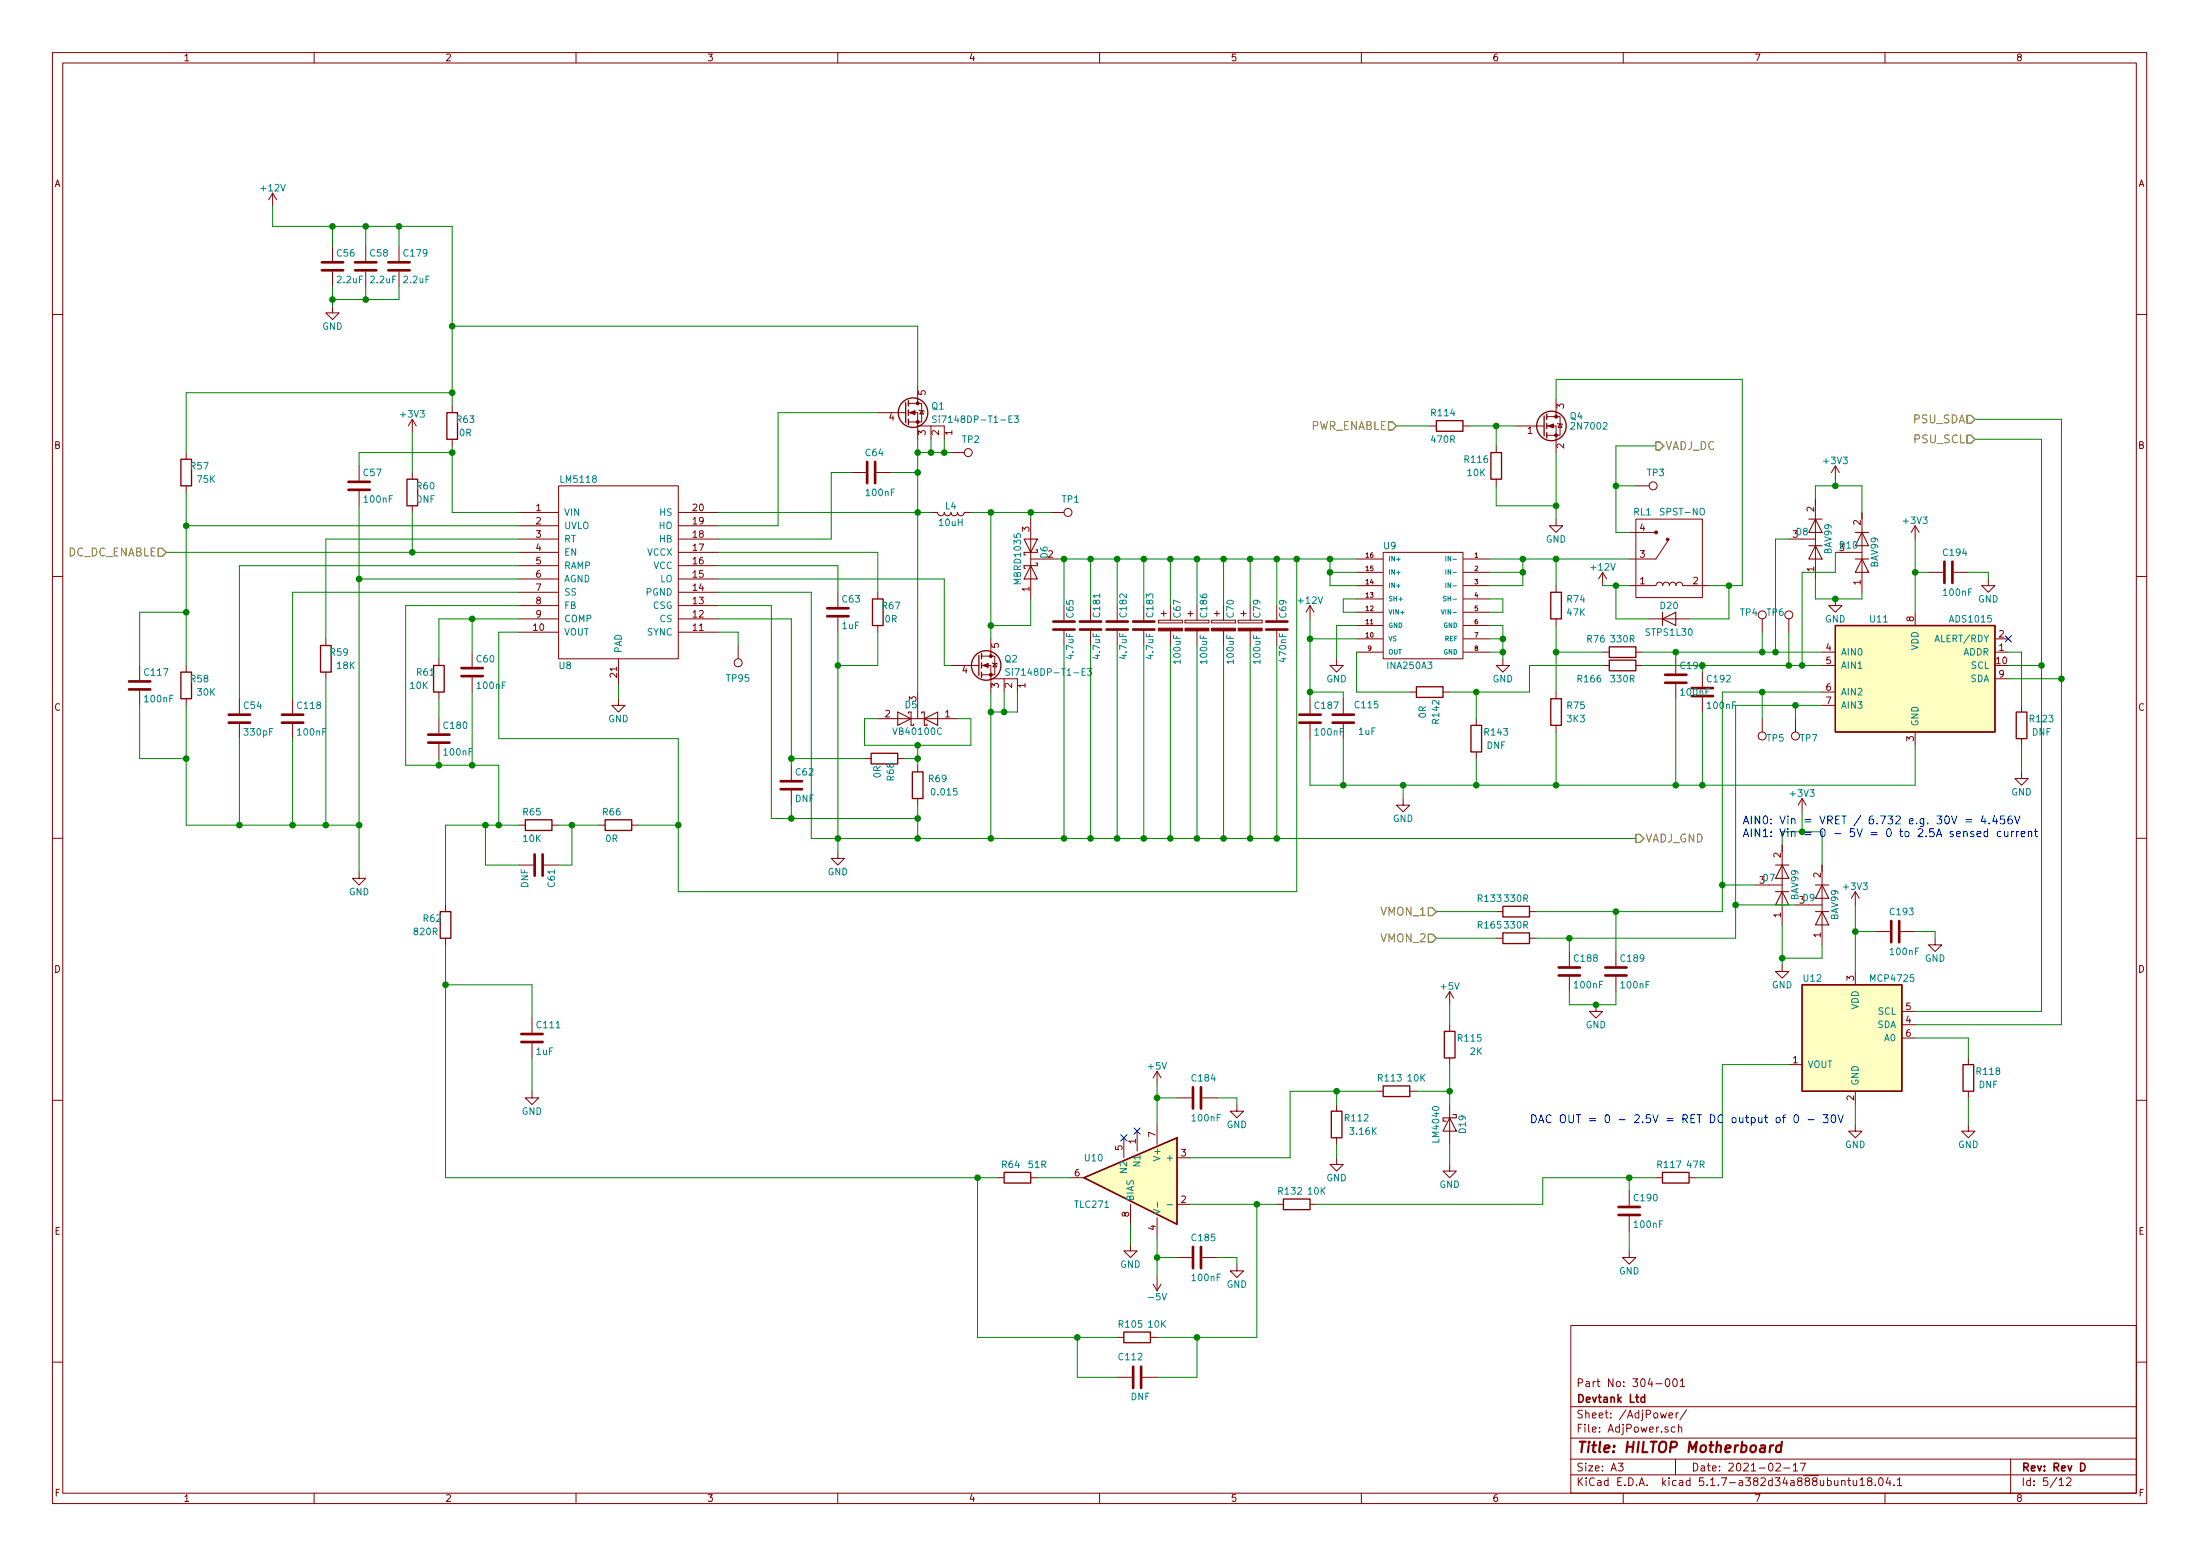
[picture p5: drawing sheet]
<svg xmlns="http://www.w3.org/2000/svg" width="420mm" height="297mm" viewBox="0 0 420 297" stroke-linecap="round" stroke-linejoin="round" font-family="sans-serif">
<g fill="none" stroke="#840000" stroke-width=".19">
<path d="M10 10h400v277h-400zM12 12h396v273.1h-396zM60 10v2M110 10v2M160 10v2M210 10v2M260 10v2M310 10v2M360 10v2M52.1 36.9l-.8 1.2M52.1 36.9v2.5M52.1 36.9l.7 1.2"/>
<path d="M63.5 58.5v1.2h1.3l-1.3 1.3-1.3-1.3h1.3M63.5 47v2.8M63.5 51.9v2.7M69.8 47v2.8M69.8 51.9v2.7M76.2 47v2.8M76.2 51.9v2.7M10 60h2M86.4 77.5v1.3M167.6 78.8h5.4M173.5 78.8h1.8v5.1M173.5 77h1.8"/>
<path d="M175.3 77h.7v3.6h-2.5M175.3 73.7v3.3M175.5 78.3l1 .2M176 78.4l.4 .6h-.8zM295.4 79.5h1.8M297.2 79.5h.7v3.6h-2.5M297.2 76.2v3.3M408 60h2M35.6 86.4v1.3M35.6 92.7v1.3M68.6 88.9v2.8M68.6 93.8v2.8"/>
<path d="M78.7 80l-.7 1.3M78.7 80v2.6M78.7 90.2v1.3M78.7 96.6v1.2M78.7 80l.8 1.3M86.4 83.9v1.2M99.1 97.8h7.6M106.7 92.7h22.8v33.1h-22.8zM129.5 97.8h7.7M162.6 90.2h2.8M167.4 90.2h2.8M175.3 81.3h5v2.6"/>
<path d="M177.8 97.8h1.3a.63 .63 0 0 0 .6 .7 .63 .63 0 0 0 .6-.7 .63 .63 0 0 0 .7 .7 .63 .63 0 0 0 .6-.7 .63 .63 0 0 0 .6 .7 .63 .63 0 0 0 .7-.7 .63 .63 0 0 0 .6 .7 .63 .63 0 0 0 .6-.7h1.3M177.8 81.3v2.6M181.6 86.4h2.5M196.8 99.1v15.2M200.7 97.8h2.5M273 81.3h1.3M279.4 81.3h1.3M285.7 85.1v1.3M285.7 91.5v1.2M289.6 81.3h5.3M295.4 81.3h1.8v5.1M297.2 99.1v1.3h1.2l-1.2 1.2-1.3-1.2h1.3"/>
<path d="M297.4 80.8l1 .3M297.9 80.9l.4 .7h-.7zM312.4 99.1h12.7v15h-12.7zM312.4 92.7h2.6M346.7 95.3v15.2M350.5 88.9l-.7 1.3M350.5 88.9v2.6M350.5 88.9l.8 1.3M355.6 97.8v15.3M10 110h2M99.1 102.9h7.6M99.1 105.4h7.6"/>
<path d="M99.1 118.1h7.6M99.1 115.6h7.6M99.1 113.1h7.6M99.1 110.5h7.6M99.1 108h7.6M99.1 100.4h7.6M129.5 102.9h7.7M129.5 105.4h7.7M129.5 118.1h7.7M129.5 115.6h7.7M129.5 113.1h7.7M129.5 110.5h7.7"/>
<path d="M129.5 108h7.7M129.5 100.4h7.7M160 113.1v2.8M160 117.9v2.8M167.6 113.1v1.2M167.6 119.4v1.3M196.8 106.7h5.1M208.3 115.6v2.8M213.4 115.6v2.8M218.4 115.6v2.8M221.2 118.4v.5zM221.2 118.9h4.6z"/>
<path d="M221.2 118.4h4.6zM221.7 117.1h1.1M222.2 116.6v1M223.5 115.6v2.8M225.8 118.4v.5zM226.3 118.4v.5zM226.3 118.9h4.6zM226.3 118.4h4.6zM226.8 117.1h1M227.3 116.6v1M228.6 115.6v2.8M230.9 118.4v.5z"/>
<path d="M231.4 118.4v.5zM231.4 118.9h4.6zM231.4 118.4h4.6zM231.9 117.1h1M232.4 116.6v1M233.7 115.6v2.8M236 118.4v.5zM236.5 118.4v.5zM236.5 118.9h4.5zM236.5 118.4h4.5zM237 117.1h1M237.5 116.6v1"/>
<path d="M238.8 115.6v2.8M241 118.4v.5zM250.2 115.6v2.5M250.2 115.6l-.8 1.3M250.2 115.6l.8 1.3M259.1 109.3h5M259.1 106.7h5M259.1 119.4h5M259.1 116.9h5M259.1 114.3h5M259.1 111.8h5M264.2 105.4h15.2v20.4h-15.2z"/>
<path d="M279.5 109.3h5M279.5 106.7h5M279.5 119.4h5M279.5 116.9h5M279.5 114.3h5M279.5 111.8h5M297.2 111.8v1.3M297.2 118.1v1.3M306.1 109.3l-.8 1.2M306.1 109.3v2.5M306.1 109.3l.7 1.2M311.1 111.8h5.1"/>
<path d="M311.1 101.6h5.1M315 118.1h7.6M316.3 111.8a.63 .63 0 0 1 .6-.7 .63 .63 0 0 1 .7 .7 .63 .63 0 0 1 .6-.7 .63 .63 0 0 1 .6 .7 .63 .63 0 0 1 .7-.7 .63 .63 0 0 1 .6 .7 .63 .63 0 0 1 .6-.7 .63 .63 0 0 1 .7 .7M318.8 102.9l-2.6 3.8h-5.1M321.3 111.8h5.1M336.5 118.1v2.6M341.6 118.1v2.6M341.6 102.9h5.1M350.5 114.3v1.3h1.3l-1.3 1.3-1.3-1.3h1.3M350.5 105.4h5.1M365.8 100.4l-.8 1.2M365.8 100.4v2.5"/>
<path d="M365.8 116.9v2.5M365.8 100.4l.7 1.2M368.3 109.3h2.8M373.1 109.3h2.8M379.7 110.5v1.3h1.3l-1.3 1.3-1.2-1.3h1.2M408 110h2M26.7 127v2.8M26.7 131.9v2.8M35.6 127v1.3M35.6 133.4v1.3M45.7 133.4v2.8M45.7 138.2v2.8"/>
<path d="M55.9 133.4v2.8M55.9 138.2v2.8M62.2 122v1.2M62.2 128.3v1.3M83.8 125.8v1.2M83.8 132.1v1.3M83.8 137.2v2.8M90.2 124.5v2.8M90.2 129.3v2.8M99.1 120.7h7.6M118.1 133.4v1.3h1.3l-1.3 1.2-1.3-1.2h1.3M118.1 125.8v5"/>
<path d="M129.5 120.7h7.7M141 123.2v2.6M167.6 137.2h15.3M175.3 132.1v5.1M181.6 127h5.3M187.5 127h1.7v5.1M187.5 125.3h1.7M189.2 129.6h5.1v2.5M189.2 125.3h.8v3.5h-2.5M189.2 122v3.3M189.5 126.5l1 .3M190 126.7l.4 .6h-.8z"/>
<path d="M191.8 129.6v2.5M203.2 120.4v2.8M208.3 120.4v2.8M213.4 120.4v2.8M218.4 120.4v2.8M223.5 120.4v2.8M228.6 120.4v2.8M233.7 120.4v2.8M238.8 120.4v2.8M243.8 120.4v2.8M250.2 133.4v2.8M250.2 138.2v2.8"/>
<path d="M255.3 125.8v1.2h1.2l-1.2 1.3-1.3-1.3h1.3M256.5 133.4v2.8M256.5 138.2v2.8M259.1 124.5h5M259.1 122h5M269.2 132.1h1.3M275.6 132.1h1.3M279.5 124.5h5M279.5 122h5M281.9 137.2v1.3M287 125.8v1.2h1.3l-1.3 1.3-1.3-1.3h1.3M297.2 132.1v1.3"/>
<path d="M297.2 138.5v1.2M306.1 127h1.2M306.1 124.5h1.2M312.4 127h1.3M312.4 124.5h1.3M320 125.8v2.8M320 130.6v2.8M325.1 128.3v2.8M325.1 133.1v2.8M336.5 137.2v2.5M342.9 137.2v2.5M348 127h2.5"/>
<path d="M348 132.1h2.5M348 124.5h2.5M348 134.7h2.5M365.8 139.7v2.6M381 124.5h2.5M381 122h2.5M381 129.6h2.5M386.1 134.7v1.2M83.8 142v2.8M99.1 157.5h1.2M105.4 157.5h1.3M114.3 157.5h1.3"/>
<path d="M120.6 157.5h1.3M151.1 146.1v2.8M151.1 150.9v2.8M165.1 144.8h1.3M171.4 144.8h1.3M175.3 146.1v1.3M175.3 152.4v1.3M268 152.4v1.3h1.2l-1.2 1.3-1.3-1.3h1.3M281.9 143.5v1.3M344.2 152.4l-.8 1.3M344.2 152.4v2.6M344.2 152.4l.7 1.3"/>
<path d="M386.1 147.4v1.2h1.2l-1.2 1.3-1.3-1.3h1.3M386.1 141v1.3M10 160h2M68.6 166.4v1.3h1.2l-1.2 1.2-1.3-1.2h1.3M85.1 172.8v1.2M85.1 179.1v1.3M99.1 165.1h2.8M103.9 165.1h2.8M160 162.6v1.3h1.3l-1.3 1.2-1.3-1.2h1.3M285.7 179.1h1.3M285.7 174h1.3M292.1 179.1h1.3"/>
<path d="M292.1 174h1.3M335.3 168.9h5.1M340.4 161.3v15.3M342.9 172.8h5.1M348 165.1v15.3M354.3 170.2v2.6M354.3 170.2l-.7 1.3M354.3 170.2l.8 1.3M358.1 177.8h2.8M363 177.8h2.8M369.6 179.1v1.3h1.2l-1.2 1.2-1.3-1.2h1.3M408 160h2"/>
<path d="M101.6 194.3v2.8M101.6 199.2v2.8M276.9 189.3l-.8 1.2M276.9 189.3v2.5M276.9 195.6v1.3M276.9 189.3l.7 1.2M299.7 181.6v2.8M299.7 186.5v2.8M304.8 191.8v1.3h1.3l-1.3 1.2-1.3-1.2h1.3M308.6 181.6v2.8M308.6 186.5v2.8M340.4 184.2v1.3h1.2l-1.2 1.2-1.3-1.2h1.3"/>
<path d="M354.3 185.5v2.5M363.2 195.6h2.6M363.2 193.1h2.6M363.2 198.2h2.6M10 210h2M101.6 208.3v1.3h1.3l-1.3 1.3-1.3-1.3h1.3M214.6 217.2v3.8M217.2 215.9v3.8M221 204.5v2.5M221 214.7v3.8M221 204.5l-.8 1.3M221 204.5l.7 1.3"/>
<path d="M224.8 209.6h2.8M229.6 209.6h2.8M236.2 210.9v1.2h1.3l-1.3 1.3-1.3-1.3h1.3M255.3 210.9v1.2M255.3 217.2v1.3M262.9 208.3h1.3M269.2 208.3h1.3M276.9 202v1.2M276.9 210.9v7.6M341.6 203.2h2.6M354.3 214.7v1.2h1.3l-1.3 1.3-1.2-1.3h1.2M354.3 208.3v2.6"/>
<path d="M375.9 214.7v1.2h1.3l-1.3 1.3-1.3-1.3h1.3M375.9 202v1.2M375.9 208.3v1.3M408 210h2M190.5 224.8h1.3M196.8 224.8h1.3M204.5 224.8h2.5M215.9 237.5v1.3h1.3l-1.3 1.3-1.3-1.3h1.3M215.9 229.9v3.8M221 232.4v3.9M224.8 229.9h2.5M224.8 221h2.5"/>
<path d="M243.8 229.9h1.3M250.2 229.9h1.3M255.3 221v1.3h1.2l-1.2 1.3-1.3-1.3h1.3M276.9 222.3v1.3h1.2l-1.2 1.2-1.3-1.2h1.3M311.1 238.8v1.3h1.3l-1.3 1.2-1.2-1.2h1.2M311.1 227.4v2.8M311.1 232.2v2.8M316.2 224.8h1.3M322.6 224.8h1.2M213.4 255.3h1.2M219.7 255.3h1.3M220.2 245.1l.8 1.3"/>
<path d="M221 243.9v2.5M221.7 245.1l-.7 1.3M224.8 240.1h2.8M229.6 240.1h2.8M236.2 241.3v1.3h1.3l-1.3 1.3-1.3-1.3h1.3M300 253h108v32.1h-108zM10 260h2M213.4 262.9h2.8M218.2 262.9h2.8M300 278.5h108M300 274.5h108M300 268.5h108"/>
<path d="M309 279.3h1l-.5 .6 .4 .1v.7l-.2 .1-.7-.1M316.3 264.1h1.1M318.3 263.3l.1-.1a.8 .8 0 0 1 .5 .8 .8 .8 0 0 1-.5 .7 .97 .97 0 0 1-.1-1.4zM318.7 270.2l.8-.1-.1-.3-.4-.1-.3 .2 .1 .7h.6M319.6 263.4l.2-.2a.81 .81 0 0 1 .6 .6 .81 .81 0 0 1-.3 .8l-.1 .1a.79 .79 0 0 1-.4-1.3zM319.9 272.5l-.4-.1-.3 .3 .1 .6 .2 .1 .4-.1M320 278.5v3M320.1 269.7v1M320.5 272.5h.1a.37 .37 0 0 1 .6 .1v.8M320.5 269.7l-.3 .1-.1 .2M320.5 271.9v1.5M320.9 263.6l.4-.4v1.5"/>
<path d="M320.9 264.7h.8M322.1 269.1l-1.3 2M339.2 279.5l.6-.2 .2 .4-.9 1.1h.9M342.5 279.7l.4-.4v1.5M343.8 279.3h1l-.6 1.5M384 278.5v6.6M408 260h2M60 285.1v1.9M110 285.1v1.9M160 285.1v1.9M210 285.1v1.9M260 285.1v1.9"/>
<path d="M300 281.5h108M310 285.1v1.9M340.7 280.2h1.1M342.5 280.8h.8M351.7 282.7h.1a.37 .37 0 0 1 .6 .1v.8M351.7 282.6v1M352.9 282.6h.5M353.1 282.1v1.3l.3 .2M353.9 282.6v.8a.39 .39 0 0 0 .7 .1M354.6 282.6v1M355.2 282.5l.5-.4v1.5M355.2 283.6h.9"/>
<path d="M356.9 282.7l-.3-.2 .1-.2 .2-.2 .5 .1 .1 .2-.1 .2-.5 .1-.3 .3 .1 .5 .2 .1h.3l.3-.3v-.3l-.3-.3M358.1 283.5v.1M358.9 282.3l.2-.2a.81 .81 0 0 1 .6 .6 .81 .81 0 0 1-.3 .8l-.1 .1a.79 .79 0 0 1-.4-1.3zM360 285.1v1.9M360.6 282l-.4 1.1h.9M360.9 282.6v1M361.7 283.5v.1M362.4 282.5l.4-.4v1.5M362.4 283.6h.8M393.2 282.5l.5-.4v1.5M393.2 283.6h.9M394.7 282.3l.5-.2 .3 .4-.9 1.1h.9"/>
<circle cx="184.9" cy="86.4" r=".76"/>
<circle cx="204" cy="97.8" r=".76"/>
<circle cx="315.7" cy="92.7" r=".76"/>
<circle cx="336.6" cy="117.4" r=".76"/>
<circle cx="341.6" cy="117.4" r=".76"/>
<circle cx="141" cy="126.5" r=".76"/>
<circle cx="336.6" cy="140.5" r=".76"/>
<circle cx="342.9" cy="140.5" r=".76"/>
</g>
<path d="M314.1 266.8l-.4-.1-.3 .3 .1 .6h.6M314.1 266.2v1.5M397.4 279.3a.76 .76 0 0 1 .8 .8 .76 .76 0 0 1-.8 .7z" fill="none" stroke="#840000" stroke-width=".3"/>
<path d="M338.1 275.9l-.2 1.3M338.7 275.9l-.4 .1-.2 .3M340.2 276a.68 .68 0 0 0-1 .3l-.1 .5 .2 .3 .2 .1 .6-.1M340.3 275.2l-.2 2" fill="none" stroke="#840000" stroke-width=".41"/>
<g fill="none" stroke="#840000" stroke-width=".25">
<path d="M85.3 78.8h2.1v5.1h-2.1zM173 76.9v3.8M173.5 76.5v1M173.5 78.3v1M294.9 79.4v3.8M295.4 79v1M34.5 87.7h2.1v5h-2.1zM77.7 91.5h2.1v5.1h-2.1zM173.5 80v1.1M274.3 80.3h5.1v2h-5.1zM284.7 86.4h2.1v5.1h-2.1zM295.4 80.8v1"/>
<path d="M295.4 82.6v1M166.6 114.3h2.1v5.1h-2.1zM296.2 113.1h2v5h-2zM350.5 119.4h30.5v20.3h-30.5zM34.5 128.3h2.1v5.1h-2.1zM61.2 123.2h2v5.1h-2zM82.8 127h2v5.1h-2zM186.9 125.1v3.8M187.5 124.8v1M187.5 126.5v1M187.5 128.3v1M270.5 131.1h5.1v2h-5.1z"/>
<path d="M280.9 138.5h2.1v5h-2.1zM296.2 133.4h2v5.1h-2zM307.3 126h5.1v2.1h-5.1zM307.3 123.5h5.1v2h-5.1zM385.1 135.9h2v5.1h-2zM100.3 156.5h5.1v2h-5.1zM115.6 156.5h5v2h-5zM166.4 143.8h5v2h-5zM174.2 147.4h2.1v5h-2.1zM84.1 174h2v5.1h-2zM287 178.1h5.1v2h-5.1zM287 173h5.1v2h-5.1z"/>
<path d="M275.8 196.9h2.1v5.1h-2.1zM344.2 188h19v20.3h-19zM254.3 212.1h2v5.1h-2zM264.2 207.3h5v2h-5zM374.9 203.2h2v5.1h-2zM191.8 223.8h5v2h-5zM207 224.8l17.8-7.6v16.5zM245.1 228.9h5.1v2h-5.1zM317.5 223.8h5.1v2h-5.1zM214.6 254.3h5.1v2h-5.1z"/>
<circle cx="174.4" cy="78.8" r="2.82"/>
<circle cx="296.3" cy="81.3" r="2.82"/>
<circle cx="188.3" cy="127" r="2.82"/>
</g>
<g fill="none" stroke="#840000" stroke-width=".51">
<path d="M61.5 51.6h4M61.5 50.1h4M67.8 51.6h4.1M67.8 50.1h4.1M74.2 51.6h4M74.2 50.1h4M66.5 93.5h4.1M66.5 92h4.1M165.6 88.2v4M167.1 88.2v4M158 117.6h4.1M158 116.1h4.1"/>
<path d="M201.2 118.7h4M206.2 118.7h4.1M211.3 118.7h4.1M216.4 118.7h4.1M241.8 118.7h4.1M371.3 107.2v4.1M372.9 107.2v4.1M24.6 131.6h4.1M24.6 130.1h4.1M43.7 138h4.1M43.7 136.4h4.1M53.8 138h4.1"/>
<path d="M53.8 136.4h4.1M88.1 129.1h4.1M88.1 127.5h4.1M201.2 120.2h4M206.2 120.2h4.1M211.3 120.2h4.1M216.4 120.2h4.1M241.8 120.2h4.1M248.2 138h4M248.2 136.4h4M254.5 138h4.1M254.5 136.4h4.1"/>
<path d="M318 130.3h4.1M318 128.8h4.1M323.1 132.9h4.1M323.1 131.4h4.1M81.8 141.8h4.1M81.8 140.2h4.1M149.1 150.7h4.1M149.1 149.1h4.1M102.1 163.1v4.1M103.6 163.1v4.1M361.2 175.8v4.1M362.7 175.8v4.1"/>
<path d="M99.6 198.9h4M99.6 197.4h4M297.7 186.2h4.1M297.7 184.7h4.1M306.6 186.2h4M306.6 184.7h4M227.8 207.6v4M229.4 207.6v4M227.8 238v4.1M229.4 238v4.1M309.1 231.9h4.1M309.1 230.4h4.1"/>
<path d="M216.4 260.9v4.1M217.9 260.9v4.1"/>
</g>
<g fill="#840000" stroke="#840000" stroke-width=".19">
<path d="M173.7 78.8l1.1-.4v.8z"/>
<path d="M187.7 127l1-.3v.7z"/>
<path d="M231.4 119.9h4.6v.5h-4.6z"/>
<path d="M226.3 119.9h4.6v.5h-4.6z"/>
<path d="M221.2 119.9h4.6v.5h-4.6z"/>
<path d="M236.5 119.9h4.5v.5h-4.5z"/>
<path d="M295.7 81.3l1-.4v.8z"/>
<circle cx="175.3" cy="80.6" r=".28"/>
<circle cx="175.3" cy="77" r=".28"/>
<circle cx="189.2" cy="128.8" r=".28"/>
<circle cx="189.2" cy="125.3" r=".28"/>
<circle cx="297.2" cy="83.1" r=".28"/>
<circle cx="297.2" cy="79.5" r=".28"/>
<circle cx="318.5" cy="103" r=".23"/>
<circle cx="316.3" cy="101.6" r=".28"/>
</g>
<g fill="none" stroke="#008484" stroke-width=".19">
<path d="M178.8 79.5l-.5-.1-.1 .1v.4l.5 .2 .1 .3-.2 .3-.5-.1M193.7 79.4h.8l-.4 .5 .3 .1v.5l-.1 .2-.6-.2M275.2 116.4l.3 .9 .3-.9M276.1 106.2v.9M276.1 108.7v.9M276.1 111.3v.9M276.2 113.9h-.5a.35 .35 0 0 0 .4 .5v.3h-.4M344.7 101.4l-.3-.3 .3-.3h.2l.3 .3-.1 .2-.5 .2-.2 .1v.3l.3 .2h.3l.2-.2v-.3l-.3-.2M192.8 127.7l-.5-.1-.2 .2v.3l.6 .3 .1 .3-.2 .2h-.5M207.7 127.6h.8l-.5 .5 .4 .2v.5l-.2 .1-.5-.1M338 166.9h.9l-.6 1.3M346.4 171.3l-.2 .2-.4-.1-.1-.1 .1-.5 .4-.1 .2 .3-.1 .8-.5 .2"/>
<path d="M220.3 230.9l1.2 .4-1.2 .4M221.1 229.5v1M222.9 230h1"/>
</g>
<g fill="none" stroke="#840000" stroke-width=".2">
<path d="M345.4 99.1h2.6M346.7 99.1l1.3 2.5h-2.6zM195.6 102.9h2.5l-1.3 2.5zM196.8 108l1.3 2.5h-2.5zM197.9 107.5h.2v.5h-2.5v.5h.2M197.9 104.9h.2v.5h-2.5v.6h.2M317.5 118.1l2.5-1.2v2.5zM317.5 116.9v2.5M345.4 104.2h2.6M346.7 104.2l1.3 2.5h-2.6zM354.3 106.7h2.6M354.3 101.6h2.6"/>
<path d="M355.6 106.7l1.3 2.6h-2.6zM355.6 101.6l1.3 2.6h-2.6zM171.4 135.9l2.6 1.3-2.6 1.3zM173.5 136.2v-.3h.5v2.6h.5v-.3M176 136.2v-.3h.5v2.6h.5v-.3M176.5 137.2l2.6-1.3v2.6zM339.1 170.2h2.5M339.1 165.1h2.5M340.4 170.2l1.2 2.6h-2.5zM340.4 165.1l1.2 2.6h-2.5zM346.7 174h2.5M346.7 168.9h2.5"/>
<path d="M348 174l1.2 2.6h-2.5zM348 168.9l1.2 2.6h-2.5zM276.9 213.4l1.2 2.5h-2.5zM277.5 212.8h.6v.6h-2.5v.6h.6"/>
</g>
<g fill="#ffffc2" stroke="#ffffc2" stroke-width=".19">
<path d="M344.2 188h19v20.3h-19z"/>
<path d="M350.5 119.4h30.5v20.3h-30.5z"/>
<path d="M207 224.8l17.8-7.6v16.5z"/>
</g>
<g fill="none" stroke="#008400" stroke-width=".19">
<path d="M52.1 39.4v3.8h34.3v34.3M63.5 43.2v3.8M63.5 54.6v3.9M69.8 43.2v3.8M69.8 54.6v2.6M76.2 43.2v3.8M76.2 54.6v2.6h-12.7M86.4 75h-50.8v11.4M86.4 62.3h88.9v11.4M167.6 78.8h-19v21.6h-11.4M297.2 76.2v-3.8h35.5v39.4h-6.3M35.6 94v33"/>
<path d="M68.6 96.6v69.8M78.7 82.6v7.6M78.7 97.8v7.6M86.4 85.1v12.7h12.7M86.4 86.4h-17.8v2.5M137.2 97.8h40.6M162.6 90.2h-3.9v12.7h-21.5M170.2 90.2h5.1M175.3 83.9v48.2M175.3 86.4h6.3M177.8 83.9v2.5M180.3 83.9v2.5"/>
<path d="M185.4 97.8h15.3M189.2 97.8v24.2M196.8 97.8v1.3M266.7 81.3h6.3M280.7 81.3h8.9M285.7 81.3v3.8M285.7 92.7v3.9h11.5M297.2 86.4v12.7M308.6 92.7h3.8M316.2 85.1h-7.6v16.5h2.5M346.7 95.3v-2.6h8.9v5.1M350.5 91.5v1.2"/>
<path d="M377.2 80h16.5v115.6h-27.9M377.2 83.9h12.7v109.2h-24.1M31.7 105.4h67.4M35.6 116.9h-8.9v10.1M35.6 100.4h63.5M68.6 110.5h30.5M90.2 118.1v6.4M99.1 118.1h-15.3v7.7M99.1 115.6h-21.6v30.5h17.7v11.4M99.1 102.9h-36.9v19.1M99.1 108h-53.4v25.4M99.1 113.1h-43.2v20.3"/>
<path d="M137.2 113.1h17.7v47h157.5M137.2 110.5h43.1v16.5h1.3M137.2 118.1h13.9v28M137.2 108h22.8v5.1M137.2 115.6h10.1v40.6h28M137.2 105.4h30.4v7.7M196.8 114.3v5.1h-7.6M201.9 106.7h57.2M203.2 106.7v8.9M208.3 106.7v8.9M213.4 106.7v8.9M218.4 106.7v8.9"/>
<path d="M223.5 106.7v8.9M228.6 106.7v8.9M233.7 106.7v8.9M238.8 106.7v8.9M243.8 106.7v8.9M247.6 106.7v63.5h-118.1v-29.2h-34.3v-20.3h3.9M250.2 118.1v15.3M254 109.3h5.1M254 106.7v5.1h5.1M259.1 119.4h-3.8v6.4M259.1 114.3h-2.6v2.6h2.6M284.5 106.7h26.6"/>
<path d="M284.5 109.3h6.3M284.5 119.4h2.5v6.4M284.5 114.3h2.5v2.6h-2.5M290.8 106.7v5.1h-6.3M297.2 106.7v5.1M297.2 119.4v12.7M306.1 111.8h5M308.6 111.8v6.3h6.4M330.2 111.8v6.3h-7.6M341.6 102.9h-2.5v21.6M346.7 110.5v3.8h8.9v-1.2M350.5 105.4v3.9h-6.3v17.7"/>
<path d="M365.8 109.3h2.5M365.8 102.9v14M375.9 109.3h3.8v1.2M26.7 134.7v10.1h8.9M35.6 134.7v22.8h33M62.2 129.6v27.9M83.8 133.4v3.8M90.2 132.1v14M118.1 130.8v2.6M137.2 120.7h3.8v2.5M160 120.7v41.9M167.6 120.7v6.3h-7.6"/>
<path d="M167.6 137.2h-2.5v5.1h20.3v-5.1h-2.5M189.2 132.1v28M191.8 132.1v3.8M194.3 132.1v3.8h-5.1M203.2 123.2v36.9M208.3 123.2v36.9M213.4 123.2v36.9M218.4 123.2v36.9M223.5 123.2v36.9M228.6 123.2v36.9M233.7 123.2v36.9M238.8 123.2v36.9"/>
<path d="M243.8 123.2v36.9M250.2 122h8.9M250.2 132.1h6.3v1.3M259.1 124.5v7.6h10.1M281.9 132.1v5.1M284.5 122h2.5M284.5 124.5h2.5M297.2 139.7v10.2M297.2 124.5h8.9M306.1 127h-14v5.1h-15.2M313.7 127h34.3M313.7 124.5h34.3"/>
<path d="M320 124.5v1.3M320 133.4v16.5M325.1 135.9v14M336.5 120.7v3.8M336.5 132.1v5.1M341.6 120.7v6.3M342.9 134.7v2.5M348 132.1h-19.1v41.9h-35.5M348 134.7h-16.5v44.4h-38.1M383.5 127h6.4M383.5 124.5h2.6v10.2M383.5 129.6h10.2"/>
<path d="M45.7 141v16.5M55.9 141v16.5M83.8 144.8v1.3M92.7 157.5v7.6h6.4M99.1 157.5h-14v15.3M106.7 157.5h7.6M109.2 157.5v7.6h-2.5M121.9 157.5h7.6M151.1 153.7v2.5M151.1 144.8h14M172.7 144.8h2.6M175.3 142.3v3.8"/>
<path d="M175.3 153.7v6.4M250.2 141v8.9h115.6v-7.6M256.5 141v8.9M268 149.9v2.5M281.9 144.8v5.1M344.2 155v3.8M386.1 142.3v5.1M274.3 174h11.4M274.3 179.1h11.4M299.7 179.1v2.5M308.6 174v7.6M328.9 168.9h6.4"/>
<path d="M331.5 172.8h11.4M340.4 161.3v-2.5h7.6v6.3M340.4 176.6v7.6M354.3 177.8h3.8M354.3 172.8v12.7M365.8 177.8h3.8v1.3M85.1 180.4v44.4h105.4M85.1 188h16.5v6.3M276.9 191.8v3.8M299.7 189.3v2.5h8.9v-2.5M348 180.4v2.5h-7.6M365.8 198.2h10.1v3.8"/>
<path d="M101.6 202v6.3M221 209.6h3.8M221 207v7.7M232.4 209.6h3.8v1.3M255.3 208.3v2.6M255.3 218.5v2.5M262.9 208.3h-16.5v12.7h-19.1M270.5 208.3h6.4M276.9 203.2v7.7M276.9 218.5v3.8M341.6 203.2h-12.7v21.6h-5.1M354.3 210.9v3.8"/>
<path d="M375.9 209.6v5.1M186.7 224.8v30.5h26.7M198.1 224.8h6.4M215.9 233.7v3.8M221 236.3v7.6M227.3 229.9h16.5M240 229.9v25.4h-19M311.1 224.8v2.6M311.1 235v3.8M316.2 224.8h-21.6v5.1h-43.1M205.7 255.3v7.6h7.7M221 240.1h3.8"/>
<path d="M228.6 255.3v7.6h-7.6M232.4 240.1h3.8v1.2"/>
</g>
<path d="M375.7 79.3h.7l.8 .7-.8 .8h-.7zM265.2 80.6h.7l.8 .7-.8 .8h-.7zM316.2 84.4h.8l.8 .7-.8 .8h-.8zM375.7 83.1h.7l.8 .8-.8 .7h-.7zM30.2 104.7h.8l.7 .7-.7 .8h-.8zM312.4 159.3h.8l.7 .8-.7 .7h-.8zM272.8 173.3h.8l.7 .7-.7 .8h-.8zM272.8 178.3h.8l.7 .8-.7 .8h-.8z" fill="none" stroke="#848400" stroke-width=".25"/>
<g fill="none" stroke="#0000c2" stroke-width=".19">
<path d="M375.4 156.5h1.2M375.4 156.9h1.2M376.9 158.8l-.3-.1-.2 .2v.2l.5 .2v.4h-.5M377.6 159.2l.7-.1-.1-.3-.4-.1-.2 .2v.8h.6M378.7 155.7l-.3 1.1h.9M379.1 156.3v1M379.6 158.8l-.4-.1-.3 .3v.4l.1 .3h.6M379.6 158.2v1.5M379.9 157.1v.2M380.9 155.7l-.3 1.1h.9M381.3 156.3v1M382.1 158.8l-.4-.1-.3 .3v.4l.2 .3h.5"/>
<path d="M382.8 155.8h-.7l-.1 .7 .2-.2 .5 .1 .2 .2-.1 .5-.2 .2h-.4l-.2-.2M382.8 158.7v.8a.37 .37 0 0 0 .3 .2 .37 .37 0 0 0 .4-.1M383.5 158.7v1M384.2 155.8a.59 .59 0 0 0-.7 .6v.6l.1 .2 .4 .1 .3-.2v-.5l-.1-.2-.5-.1-.2 .3M384.2 158.7v1M384.6 158.7l-.4 .3M384.8 155.8l.5 1.5 .5-1.5M385.1 158.7v1M385.6 158.7l-.3 .1-.2 .2M386 159.2l.7-.1v-.3l-.5-.1-.2 .2 .1 .8h.6M387.4 158.8h.1a.37 .37 0 0 1 .5 .1v.8M387.4 158.7v1"/>
<path d="M388.5 158.7h.6M388.7 158.2v1.3l.4 .2M339.3 213.4l.2-.1 .4 .1 .1 .6-.1 .3h-.4l-.2-.1zM340.4 213.3h.6M341 212.8l-.4 .2v1.3M342.7 212.9l.3-.1a.81 .81 0 0 1 .5 .8 .81 .81 0 0 1-.5 .7l-.3-.1-.1-.4zM345.3 213.8h1.2M348.2 212.8h.9l-.5 .6 .5 .1v.7l-.3 .1h-.4l-.2-.1M349.9 212.9l.2-.1a.81 .81 0 0 1 .5 .8 .81 .81 0 0 1-.5 .7l-.2-.1-.2-.4zM351 212.8l.5 1.5 .5-1.5"/>
</g>
<g fill="#008400" stroke="#008400" stroke-width=".25">
<circle cx="297.2" cy="149.9" r=".51"/>
<circle cx="175.3" cy="144.8" r=".51"/>
<circle cx="268" cy="149.9" r=".51"/>
<circle cx="393.7" cy="129.6" r=".51"/>
<circle cx="389.9" cy="127" r=".51"/>
<circle cx="320" cy="124.5" r=".51"/>
<circle cx="297.2" cy="124.5" r=".51"/>
<circle cx="297.2" cy="106.7" r=".51"/>
<circle cx="86.4" cy="62.3" r=".51"/>
<circle cx="175.3" cy="90.2" r=".51"/>
<circle cx="151.1" cy="156.2" r=".51"/>
<circle cx="175.3" cy="156.2" r=".51"/>
<circle cx="151.1" cy="144.8" r=".51"/>
<circle cx="238.8" cy="106.7" r=".51"/>
<circle cx="320" cy="149.9" r=".51"/>
<circle cx="129.5" cy="157.5" r=".51"/>
<circle cx="247.7" cy="106.7" r=".51"/>
<circle cx="203.2" cy="106.7" r=".51"/>
<circle cx="203.2" cy="160.1" r=".51"/>
<circle cx="189.2" cy="160.1" r=".51"/>
<circle cx="218.4" cy="106.7" r=".51"/>
<circle cx="218.4" cy="160.1" r=".51"/>
<circle cx="308.6" cy="174" r=".51"/>
<circle cx="299.7" cy="179.1" r=".51"/>
<circle cx="304.8" cy="191.8" r=".51"/>
<circle cx="325.1" cy="127" r=".51"/>
<circle cx="325.1" cy="149.9" r=".51"/>
<circle cx="69.8" cy="43.2" r=".51"/>
<circle cx="86.4" cy="86.4" r=".51"/>
<circle cx="68.6" cy="110.5" r=".51"/>
<circle cx="90.2" cy="118.1" r=".51"/>
<circle cx="83.8" cy="146.1" r=".51"/>
<circle cx="68.6" cy="157.5" r=".51"/>
<circle cx="92.7" cy="157.5" r=".51"/>
<circle cx="109.2" cy="157.5" r=".51"/>
<circle cx="95.3" cy="157.5" r=".51"/>
<circle cx="90.2" cy="146.1" r=".51"/>
<circle cx="160" cy="127" r=".51"/>
<circle cx="62.2" cy="157.5" r=".51"/>
<circle cx="55.9" cy="157.5" r=".51"/>
<circle cx="175.3" cy="160.1" r=".51"/>
<circle cx="63.5" cy="43.2" r=".51"/>
<circle cx="63.5" cy="57.2" r=".51"/>
<circle cx="86.4" cy="75" r=".51"/>
<circle cx="35.6" cy="100.4" r=".51"/>
<circle cx="45.7" cy="157.5" r=".51"/>
<circle cx="35.6" cy="116.9" r=".51"/>
<circle cx="35.6" cy="144.8" r=".51"/>
<circle cx="189.2" cy="97.8" r=".51"/>
<circle cx="189.2" cy="119.4" r=".51"/>
<circle cx="160" cy="160.1" r=".51"/>
<circle cx="175.3" cy="97.8" r=".51"/>
<circle cx="175.3" cy="142.3" r=".51"/>
<circle cx="243.8" cy="160.1" r=".51"/>
<circle cx="285.7" cy="81.3" r=".51"/>
<circle cx="180.3" cy="86.4" r=".51"/>
<circle cx="189.2" cy="135.9" r=".51"/>
<circle cx="191.8" cy="135.9" r=".51"/>
<circle cx="76.2" cy="43.2" r=".51"/>
<circle cx="69.9" cy="57.2" r=".51"/>
<circle cx="208.3" cy="160.1" r=".51"/>
<circle cx="213.4" cy="160.1" r=".51"/>
<circle cx="213.4" cy="106.7" r=".51"/>
<circle cx="208.3" cy="106.7" r=".51"/>
<circle cx="223.5" cy="106.7" r=".51"/>
<circle cx="228.6" cy="106.7" r=".51"/>
<circle cx="243.8" cy="106.7" r=".51"/>
<circle cx="223.5" cy="160.1" r=".51"/>
<circle cx="228.6" cy="160.1" r=".51"/>
<circle cx="177.8" cy="86.4" r=".51"/>
<circle cx="78.7" cy="105.4" r=".51"/>
<circle cx="350.5" cy="114.3" r=".51"/>
<circle cx="339.1" cy="124.5" r=".51"/>
<circle cx="344.2" cy="127" r=".51"/>
<circle cx="350.5" cy="92.7" r=".51"/>
<circle cx="281.9" cy="149.9" r=".51"/>
<circle cx="281.9" cy="132.1" r=".51"/>
<circle cx="328.9" cy="168.9" r=".51"/>
<circle cx="331.5" cy="172.8" r=".51"/>
<circle cx="340.4" cy="182.9" r=".51"/>
<circle cx="238.8" cy="160.1" r=".51"/>
<circle cx="233.7" cy="106.7" r=".51"/>
<circle cx="233.7" cy="160.1" r=".51"/>
<circle cx="221" cy="240.1" r=".51"/>
<circle cx="297.2" cy="96.6" r=".51"/>
<circle cx="308.6" cy="111.8" r=".51"/>
<circle cx="330.2" cy="111.8" r=".51"/>
<circle cx="290.8" cy="106.7" r=".51"/>
<circle cx="290.8" cy="109.3" r=".51"/>
<circle cx="254" cy="106.7" r=".51"/>
<circle cx="254" cy="109.3" r=".51"/>
<circle cx="287" cy="124.5" r=".51"/>
<circle cx="287" cy="122" r=".51"/>
<circle cx="250.2" cy="122" r=".51"/>
<circle cx="250.2" cy="132.1" r=".51"/>
<circle cx="256.5" cy="149.9" r=".51"/>
<circle cx="221" cy="209.6" r=".51"/>
<circle cx="342.9" cy="134.7" r=".51"/>
<circle cx="240" cy="229.9" r=".51"/>
<circle cx="175.3" cy="86.4" r=".51"/>
<circle cx="336.5" cy="132.1" r=".51"/>
<circle cx="341.6" cy="127" r=".51"/>
<circle cx="336.5" cy="124.5" r=".51"/>
<circle cx="308.6" cy="92.7" r=".51"/>
<circle cx="196.9" cy="97.8" r=".51"/>
<circle cx="311.1" cy="224.8" r=".51"/>
<circle cx="228.6" cy="255.3" r=".51"/>
<circle cx="205.7" cy="255.3" r=".51"/>
<circle cx="365.8" cy="109.3" r=".51"/>
<circle cx="354.3" cy="177.8" r=".51"/>
<circle cx="85.1" cy="188" r=".51"/>
<circle cx="186.7" cy="224.8" r=".51"/>
<circle cx="255.3" cy="208.3" r=".51"/>
<circle cx="276.9" cy="208.3" r=".51"/>
</g>
<path d="M382.9 121.3l1.2 1.3M384.1 121.3l-1.2 1.3M214 216.6l1.2 1.2M215.2 216.6l-1.2 1.2M216.6 215.3l1.2 1.2M217.8 215.3l-1.2 1.2" fill="none" stroke="#000084" stroke-width=".19"/>
<text font-size="2.8" fill="#840000" x="301" y="277.3">Title: HILTOP Motherboard</text>
<g font-size="2.1" fill="#848400">
<text x="250.1" y="82.1">PWR_ENABLE</text>
<text x="365.4" y="80.8">PSU_SDA</text>
<text x="318" y="85.9">VADJ_DC</text>
<text x="365.6" y="84.6">PSU_SCL</text>
<text x="12.8" y="106.2">DC_DC_ENABLE</text>
<text x="314.2" y="160.8">VADJ_GND</text>
<text x="263.8" y="174.8">VMON_1</text>
<text x="263.8" y="179.9">VMON_2</text>
</g>
<g font-size="2.1" fill="#0000c2">
<text x="332.7" y="157.4">AIN0: Vin = VRET / 6.732 e.g. 30V = 4.456V</text>
<text x="292.1" y="214.4">DAC OUT = 0 - 2.5V = RET DC output of 0 - 30V</text>
</g>
<text font-size="2.1" fill="#008400" x="332.7" y="159.8">AIN1: Vin = 0 - 5V = 0 to 2.5A sensed current</text>
<g font-size="2.1" fill="#840000">
<text x="301" y="267.8">Devtank Ltd</text>
<text x="301" y="264.8">Part No: 304-001</text>
<text x="301" y="273.5">File: AdjPower.sch</text>
<text x="301" y="270.8">Sheet: /AdjPower/</text>
<text x="301" y="280.9">Size: A3</text>
<text x="323" y="280.9">Date: 2021-02-17</text>
<text x="386" y="280.9">Rev: Rev D</text>
<text x="301" y="283.7">KiCad E.D.A. kicad 5.1.7-a382d34a888ubuntu18.04.1</text>
<text x="386" y="283.7">Id: 5/12</text>
</g>
<g font-size="1.8" fill="#840000">
<text x="35" y="11.7">1</text>
<text x="85" y="11.7">2</text>
<text x="135" y="11.7">3</text>
<text x="185" y="11.7">4</text>
<text x="235" y="11.7">5</text>
<text x="285" y="11.7">6</text>
<text x="335" y="11.7">7</text>
<text x="385" y="11.7">8</text>
<text x="10.4" y="35.7">A</text>
<text x="408.4" y="35.7">A</text>
<text x="176.8" y="75.4" transform="rotate(-90 176.8 75.4)">5</text>
<text x="298.7" y="78" transform="rotate(-90 298.7 78)">3</text>
<text x="169.8" y="80.3">4</text>
<text x="176.8" y="83.1" transform="rotate(-90 176.8 83.1)">3</text>
<text x="179.3" y="83.1" transform="rotate(-90 179.3 83.1)">2</text>
<text x="181.9" y="83.1" transform="rotate(-90 181.9 83.1)">1</text>
<text x="291.7" y="82.8">1</text>
<text x="10.4" y="85.7">B</text>
<text x="298.7" y="85.6" transform="rotate(-90 298.7 85.6)">2</text>
<text x="408.4" y="85.7">B</text>
<text x="102.4" y="97.6">1</text>
<text x="102.4" y="100.1">2</text>
<text x="132.4" y="100.1">19</text>
<text x="132.4" y="97.6">20</text>
<text x="196.6" y="101.5" transform="rotate(-90 196.6 101.5)">3</text>
<text x="313.2" y="101.4">4</text>
<text x="346.5" y="97.7" transform="rotate(-90 346.5 97.7)">2</text>
<text x="355.3" y="100.2" transform="rotate(-90 355.3 100.2)">2</text>
<text x="102.4" y="102.7">3</text>
<text x="102.4" y="105.2">4</text>
<text x="102.4" y="107.7">5</text>
<text x="132.4" y="107.7">16</text>
<text x="132.4" y="105.2">17</text>
<text x="132.4" y="102.7">18</text>
<text x="200.2" y="106.5">2</text>
<text x="313.2" y="106.5">3</text>
<text x="102.4" y="110.3">6</text>
<text x="102.4" y="112.8">7</text>
<text x="132.4" y="112.8">14</text>
<text x="132.4" y="110.3">15</text>
<text x="196.6" y="112.9" transform="rotate(-90 196.6 112.9)">1</text>
<text x="313.2" y="111.5">1</text>
<text x="323.4" y="111.5">2</text>
<text x="346.5" y="109.1" transform="rotate(-90 346.5 109.1)">1</text>
<text x="355.3" y="111.6" transform="rotate(-90 355.3 111.6)">1</text>
<text x="102.4" y="115.4">8</text>
<text x="102.4" y="117.9">9</text>
<text x="132.4" y="117.9">12</text>
<text x="132.4" y="115.4">13</text>
<text x="365.5" y="118.6" transform="rotate(-90 365.5 118.6)">8</text>
<text x="101.9" y="120.4">10</text>
<text x="132.4" y="120.4">11</text>
<text x="190.8" y="123.7" transform="rotate(-90 190.8 123.7)">5</text>
<text x="348.8" y="124.2">4</text>
<text x="381.8" y="124.2">1</text>
<text x="381.8" y="121.7">2</text>
<text x="117.9" y="129.3" transform="rotate(-90 117.9 129.3)">21</text>
<text x="183.8" y="128.6">4</text>
<text x="190.8" y="131.3" transform="rotate(-90 190.8 131.3)">3</text>
<text x="193.3" y="131.3" transform="rotate(-90 193.3 131.3)">2</text>
<text x="195.8" y="131.3" transform="rotate(-90 195.8 131.3)">1</text>
<text x="348.8" y="126.8">5</text>
<text x="348.8" y="131.9">6</text>
<text x="381.3" y="126.8">10</text>
<text x="381.8" y="129.3">9</text>
<text x="10.4" y="135.7">C</text>
<text x="169.1" y="136.9">2</text>
<text x="175" y="133.9" transform="rotate(-90 175 133.9)">3</text>
<text x="180.5" y="136.9">1</text>
<text x="348.8" y="134.4">7</text>
<text x="408.4" y="135.7">C</text>
<text x="365.5" y="141.5" transform="rotate(-90 365.5 141.5)">3</text>
<text x="340.1" y="163.7" transform="rotate(-90 340.1 163.7)">2</text>
<text x="347.7" y="167.5" transform="rotate(-90 347.7 167.5)">2</text>
<text x="340.1" y="175.1" transform="rotate(-90 340.1 175.1)">1</text>
<text x="347.7" y="179" transform="rotate(-90 347.7 179)">1</text>
<text x="10.4" y="185.7">D</text>
<text x="408.4" y="185.7">D</text>
<text x="354.1" y="187.2" transform="rotate(-90 354.1 187.2)">3</text>
<text x="364" y="195.4">4</text>
<text x="364" y="192.8">5</text>
<text x="364" y="197.9">6</text>
<text x="342.4" y="203">1</text>
<text x="354.1" y="210.1" transform="rotate(-90 354.1 210.1)">2</text>
<text x="214.4" y="219.6" transform="rotate(-90 214.4 219.6)">5</text>
<text x="216.9" y="218.3" transform="rotate(-90 216.9 218.3)">1</text>
<text x="220.7" y="217.1" transform="rotate(-90 220.7 217.1)">7</text>
<text x="225.6" y="220.8">3</text>
<text x="205.3" y="224.6">6</text>
<text x="215.6" y="232.3" transform="rotate(-90 215.6 232.3)">8</text>
<text x="225.6" y="229.7">2</text>
<text x="10.4" y="235.7">E</text>
<text x="220.7" y="234.8" transform="rotate(-90 220.7 234.8)">4</text>
<text x="408.4" y="235.7">E</text>
<text x="10.5" y="285.7">F</text>
<text x="35" y="286.7">1</text>
<text x="85" y="286.7">2</text>
<text x="135" y="286.7">3</text>
<text x="185" y="286.7">4</text>
<text x="235" y="286.7">5</text>
<text x="285" y="286.7">6</text>
<text x="335" y="286.7">7</text>
<text x="385" y="286.7">8</text>
<text x="408.5" y="285.7">F</text>
</g>
<g font-size="1.8" fill="#008484">
<text x="50" y="36.5">+12V</text>
<text x="64.4" y="49">C56</text>
<text x="70.8" y="49">C58</text>
<text x="77.2" y="49">C179</text>
<text x="64.5" y="54.1">2.2uF</text>
<text x="70.9" y="54.1">2.2uF</text>
<text x="77.2" y="54.1">2.2uF</text>
<text x="61.5" y="63">GND</text>
<text x="76.7" y="79.7">+3V3</text>
<text x="87.3" y="80.7">R63</text>
<text x="87.8" y="83.3">0R</text>
<text x="178" y="78.2">Q1</text>
<text x="179.6" y="80.7">Si7148DP-T1-E3</text>
<text x="273.5" y="79.5">R114</text>
<text x="299.9" y="80.1">Q4</text>
<text x="300.4" y="82">2N7002</text>
<text x="36.5" y="89.6">R57</text>
<text x="165.4" y="87.1">C64</text>
<text x="183.8" y="84.5">TP2</text>
<text x="273.5" y="84.5">470R</text>
<text x="279.8" y="88.4">R116</text>
<text x="348.4" y="88.6">+3V3</text>
<text x="37.7" y="92.2">75K</text>
<text x="69.5" y="90.9">C57</text>
<text x="69.7" y="96">100nF</text>
<text x="79.5" y="96">DNF</text>
<text x="79.7" y="93.4">R60</text>
<text x="107.3" y="92.2">LM5118</text>
<text x="165.6" y="94.7">100nF</text>
<text x="202.8" y="96">TP1</text>
<text x="280.3" y="90.9">10K</text>
<text x="314.6" y="90.9">TP3</text>
<text x="107.7" y="98.5">VIN</text>
<text x="107.7" y="101">UVLO</text>
<text x="125.9" y="101">HO</text>
<text x="126.1" y="98.5">HS</text>
<text x="179.5" y="100.4">10uH</text>
<text x="180.6" y="97.2">L4</text>
<text x="312" y="98.4">RL1</text>
<text x="317.4" y="98.4">SPST-NO</text>
<text x="363.7" y="100">+3V3</text>
<text x="107.7" y="103.5">RT</text>
<text x="107.7" y="106.1">EN</text>
<text x="123.6" y="106.1">VCCX</text>
<text x="126" y="103.5">HB</text>
<text x="200.1" y="106.6" transform="rotate(-90 200.1 106.6)">D6</text>
<text x="264.3" y="104.9">U9</text>
<text x="295.2" y="103.6">GND</text>
<text x="342.4" y="102.7">3</text>
<text x="349.8" y="105.7" transform="rotate(-90 349.8 105.7)">BAV99</text>
<text x="351.3" y="105.2">3</text>
<text x="351.4" y="104.7">D10</text>
<text x="371.2" y="106.1">C194</text>
<text x="107.7" y="108.6">RAMP</text>
<text x="107.7" y="111.2">AGND</text>
<text x="107.7" y="113.7">SS</text>
<text x="123.4" y="113.7">PGND</text>
<text x="124.8" y="108.6">VCC</text>
<text x="126.1" y="111.2">LO</text>
<text x="195" y="111.3" transform="rotate(-90 195 111.3)">MBRD1035</text>
<text x="304" y="108.9">+12V</text>
<text x="358.7" y="108.3" transform="rotate(-90 358.7 108.3)">BAV99</text>
<text x="371.3" y="113.8">100nF</text>
<text x="107.7" y="116.2">FB</text>
<text x="107.7" y="118.8">COMP</text>
<text x="124.7" y="116.2">CSG</text>
<text x="126.1" y="118.8">CS</text>
<text x="160.9" y="115">C63</text>
<text x="168.6" y="116.3">R67</text>
<text x="169.1" y="118.8">0R</text>
<text x="205" y="117.9" transform="rotate(-90 205 117.9)">C65</text>
<text x="210.1" y="117.7" transform="rotate(-90 210.1 117.7)">C181</text>
<text x="215.2" y="117.7" transform="rotate(-90 215.2 117.7)">C182</text>
<text x="220.3" y="117.7" transform="rotate(-90 220.3 117.7)">C183</text>
<text x="225.5" y="117.8" transform="rotate(-90 225.5 117.8)">C67</text>
<text x="230.6" y="117.7" transform="rotate(-90 230.6 117.7)">C186</text>
<text x="235.6" y="117.8" transform="rotate(-90 235.6 117.8)">C70</text>
<text x="240.7" y="117.8" transform="rotate(-90 240.7 117.8)">C79</text>
<text x="245.7" y="117.9" transform="rotate(-90 245.7 117.9)">C69</text>
<text x="248.1" y="115.3">+12V</text>
<text x="299.4" y="115">R74</text>
<text x="299.4" y="117.6">47K</text>
<text x="317.1" y="116.3">D20</text>
<text x="332.4" y="117.6">TP4</text>
<text x="337.5" y="117.6">TP6</text>
<text x="348.6" y="118.8">GND</text>
<text x="357.2" y="118.8">U11</text>
<text x="372.5" y="118.8">ADS1015</text>
<text x="377.8" y="115">GND</text>
<text x="63.1" y="125.2">R59</text>
<text x="107.7" y="121.3">VOUT</text>
<text x="118.7" y="124.8" transform="rotate(-90 118.7 124.8)">PAD</text>
<text x="123.6" y="121.3">SYNC</text>
<text x="160.9" y="120.1">1uF</text>
<text x="205" y="125.7" transform="rotate(-90 205 125.7)">4.7uF</text>
<text x="210.1" y="125.7" transform="rotate(-90 210.1 125.7)">4.7uF</text>
<text x="215.2" y="125.7" transform="rotate(-90 215.2 125.7)">4.7uF</text>
<text x="220.3" y="125.7" transform="rotate(-90 220.3 125.7)">4.7uF</text>
<text x="303.2" y="122.6">R76</text>
<text x="307.8" y="122.6">330R</text>
<text x="314.5" y="121.4">STPS1L30</text>
<text x="351.5" y="125.1">AIN0</text>
<text x="366.4" y="124.2" transform="rotate(-90 366.4 124.2)">VDD</text>
<text x="369.9" y="122.6">ALERT/RDY</text>
<text x="374.9" y="125.1">ADDR</text>
<text x="27.7" y="129">C117</text>
<text x="36.5" y="130.3">R58</text>
<text x="64.4" y="127.7">18K</text>
<text x="78.4" y="131.5">10K</text>
<text x="79.7" y="129">R61</text>
<text x="91.1" y="126.5">C60</text>
<text x="91.3" y="131.5">100nF</text>
<text x="106.8" y="127.7">U8</text>
<text x="138.8" y="130.1">TP95</text>
<text x="191.9" y="126.5">Q2</text>
<text x="193.5" y="129">Si7148DP-T1-E3</text>
<text x="225.5" y="126.6" transform="rotate(-90 225.5 126.6)">100uF</text>
<text x="230.6" y="126.6" transform="rotate(-90 230.6 126.6)">100uF</text>
<text x="235.6" y="126.6" transform="rotate(-90 235.6 126.6)">100uF</text>
<text x="240.7" y="126.6" transform="rotate(-90 240.7 126.6)">100uF</text>
<text x="245.7" y="126.2" transform="rotate(-90 245.7 126.2)">470nF</text>
<text x="253.3" y="130.3">GND</text>
<text x="265.1" y="127.7">INA250A3</text>
<text x="285.1" y="130.3">GND</text>
<text x="301.4" y="130.3">R166</text>
<text x="307.8" y="130.3">330R</text>
<text x="326.2" y="130.3">C192</text>
<text x="351.5" y="127.7">AIN1</text>
<text x="376.3" y="130.2">SDA</text>
<text x="376.5" y="127.7">SCL</text>
<text x="27.8" y="134.1">100nF</text>
<text x="37.7" y="132.8">30K</text>
<text x="46.6" y="135.3">C54</text>
<text x="56.9" y="135.3">C118</text>
<text x="116.2" y="137.9">GND</text>
<text x="172.9" y="135.2">D5</text>
<text x="251.2" y="135.3">C187</text>
<text x="258.9" y="135.2">C115</text>
<text x="272.3" y="137" transform="rotate(-90 272.3 137)">0R</text>
<text x="299.4" y="135.3">R75</text>
<text x="299.4" y="137.9">3K3</text>
<text x="321.1" y="132.8">100nF</text>
<text x="326.2" y="135.3">100nF</text>
<text x="351.5" y="132.8">AIN2</text>
<text x="351.5" y="135.3">AIN3</text>
<text x="387.8" y="137.9">R123</text>
<text x="46.8" y="140.4">330pF</text>
<text x="57" y="140.4">100nF</text>
<text x="84.9" y="139.2">C180</text>
<text x="170.9" y="140.3">VB40100C</text>
<text x="251.3" y="140.4">100nF</text>
<text x="259.5" y="140.3">1uF</text>
<text x="274.9" y="138" transform="rotate(-90 274.9 138)">R142</text>
<text x="283.6" y="140.4">R143</text>
<text x="283.9" y="143">DNF</text>
<text x="337.5" y="141.6">TP5</text>
<text x="343.8" y="141.6">TP7</text>
<text x="366.4" y="138.7" transform="rotate(-90 366.4 138.7)">GND</text>
<text x="388.1" y="140.4">DNF</text>
<text x="84.9" y="144.2">100nF</text>
<text x="152" y="148">C62</text>
<text x="168.2" y="148.5" transform="rotate(-90 168.2 148.5)">0R</text>
<text x="170.7" y="149" transform="rotate(-90 170.7 149)">R68</text>
<text x="177.4" y="149.3">R69</text>
<text x="100" y="155.7">R65</text>
<text x="115.2" y="155.7">R66</text>
<text x="151.9" y="153.1">DNF</text>
<text x="178.1" y="151.9">0.015</text>
<text x="342.1" y="152.1">+3V3</text>
<text x="384.1" y="151.9">GND</text>
<text x="100" y="160.7">10K</text>
<text x="115.7" y="160.7">0R</text>
<text x="266" y="156.9">GND</text>
<text x="158.1" y="167.1">GND</text>
<text x="66.6" y="170.9">GND</text>
<text x="100.9" y="169.5" transform="rotate(-90 100.9 169.5)">DNF</text>
<text x="106" y="169.3" transform="rotate(-90 106 169.3)">C61</text>
<text x="282.4" y="172.2">R133</text>
<text x="287.5" y="172.2">330R</text>
<text x="336.1" y="168.7">3</text>
<text x="343.5" y="171.8" transform="rotate(-90 343.5 171.8)">BAV99</text>
<text x="343.7" y="172.5">3</text>
<text x="352.2" y="169.9">+3V3</text>
<text x="79.2" y="178.5">820R</text>
<text x="80.9" y="176">R62</text>
<text x="282.4" y="177.3">R165</text>
<text x="287.5" y="177.3">330R</text>
<text x="351.1" y="175.6" transform="rotate(-90 351.1 175.6)">BAV99</text>
<text x="361.1" y="174.7">C193</text>
<text x="300.8" y="183.6">C188</text>
<text x="309.7" y="183.6">C189</text>
<text x="361.1" y="182.3">100nF</text>
<text x="367.6" y="183.6">GND</text>
<text x="275.3" y="188.9">+5V</text>
<text x="300.8" y="188.7">100nF</text>
<text x="309.7" y="188.7">100nF</text>
<text x="338.4" y="188.7">GND</text>
<text x="344.5" y="187.4">U12</text>
<text x="357.4" y="187.4">MCP4725</text>
<text x="102.6" y="196.3">C111</text>
<text x="302.8" y="196.3">GND</text>
<text x="355" y="192.7" transform="rotate(-90 355 192.7)">VDD</text>
<text x="358.5" y="196.3">SDA</text>
<text x="358.7" y="193.7">SCL</text>
<text x="102.5" y="201.4">1uF</text>
<text x="278.6" y="198.8">R115</text>
<text x="280.8" y="201.4">2K</text>
<text x="345.2" y="203.9">VOUT</text>
<text x="359.9" y="198.8">A0</text>
<text x="219.4" y="204.2">+5V</text>
<text x="227.7" y="206.5">C184</text>
<text x="263.3" y="206.5">R113</text>
<text x="268.9" y="206.5">10K</text>
<text x="355" y="207.3" transform="rotate(-90 355 207.3)">GND</text>
<text x="377.6" y="205.2">R118</text>
<text x="377.9" y="207.7">DNF</text>
<text x="99.6" y="212.8">GND</text>
<text x="227.8" y="214.1">100nF</text>
<text x="234.3" y="215.4">GND</text>
<text x="257" y="214.1">R112</text>
<text x="207.2" y="221.7">U10</text>
<text x="221.6" y="221.2" transform="rotate(-90 221.6 221.2)">V+</text>
<text x="223.2" y="221.7">+</text>
<text x="258" y="216.6">3.16K</text>
<text x="274.9" y="217.9" transform="rotate(-90 274.9 217.9)">LM4040</text>
<text x="280" y="216.3" transform="rotate(-90 280 216.3)">D19</text>
<text x="352.4" y="219.2">GND</text>
<text x="374" y="219.2">GND</text>
<text x="191.4" y="223">R64</text>
<text x="196.5" y="223">51R</text>
<text x="215.3" y="223.8" transform="rotate(-90 215.3 223.8)">N2</text>
<text x="217.8" y="222.5" transform="rotate(-90 217.8 222.5)">N1</text>
<text x="253.3" y="225.5">GND</text>
<text x="274.9" y="226.8">GND</text>
<text x="316.7" y="223">R117</text>
<text x="322.2" y="223">47R</text>
<text x="205.4" y="230.6">TLC271</text>
<text x="216.5" y="229.4" transform="rotate(-90 216.5 229.4)">BIAS</text>
<text x="244.3" y="228.1">R132</text>
<text x="249.8" y="228.1">10K</text>
<text x="312.2" y="229.3">C190</text>
<text x="227.7" y="236.9">C185</text>
<text x="312.2" y="234.4">100nF</text>
<text x="213.9" y="242">GND</text>
<text x="227.8" y="244.6">100nF</text>
<text x="234.3" y="245.8">GND</text>
<text x="309.2" y="243.3">GND</text>
<text x="219.6" y="248.2">-5V</text>
<text x="213.8" y="253.5">R105</text>
<text x="219.4" y="253.5">10K</text>
<text x="213.8" y="259.7">C112</text>
<text x="216" y="267.3">DNF</text>
</g>
<text font-size="1.8" fill="#008400" x="321.1" y="127.7">C191</text>
<g font-size="1.2" fill="#840000">
<text x="260.9" y="106.5">16</text>
<text x="281.6" y="106.5">1</text>
<text x="260.9" y="111.5">14</text>
<text x="260.9" y="109">15</text>
<text x="281.6" y="109">2</text>
<text x="281.6" y="111.5">3</text>
<text x="260.9" y="119.2">11</text>
<text x="260.9" y="116.6">12</text>
<text x="260.9" y="114.1">13</text>
<text x="281.6" y="114.1">4</text>
<text x="281.6" y="116.6">5</text>
<text x="281.6" y="119.2">6</text>
<text x="260.9" y="121.7">10</text>
<text x="261.2" y="124.2">9</text>
<text x="281.6" y="121.7">7</text>
<text x="281.6" y="124.2">8</text>
</g>
<g font-size="1.2" fill="#008484">
<text x="265.1" y="107.1">IN+</text>
<text x="276.8" y="107.1">IN-</text>
<text x="265.1" y="112.2">IN+</text>
<text x="265.1" y="109.7">IN+</text>
<text x="276.8" y="109.7">IN-</text>
<text x="276.8" y="112.2">IN-</text>
<text x="265.1" y="119.8">GND</text>
<text x="265.1" y="117.3">VIN+</text>
<text x="265.1" y="114.8">SH+</text>
<text x="275.7" y="119.8">GND</text>
<text x="276" y="117.3">VIN-</text>
<text x="276.3" y="114.8">SH-</text>
<text x="265.1" y="122.4">VS</text>
<text x="265.1" y="124.9">OUT</text>
<text x="275.7" y="124.9">GND</text>
<text x="276" y="122.4">REF</text>
</g>
</svg>
